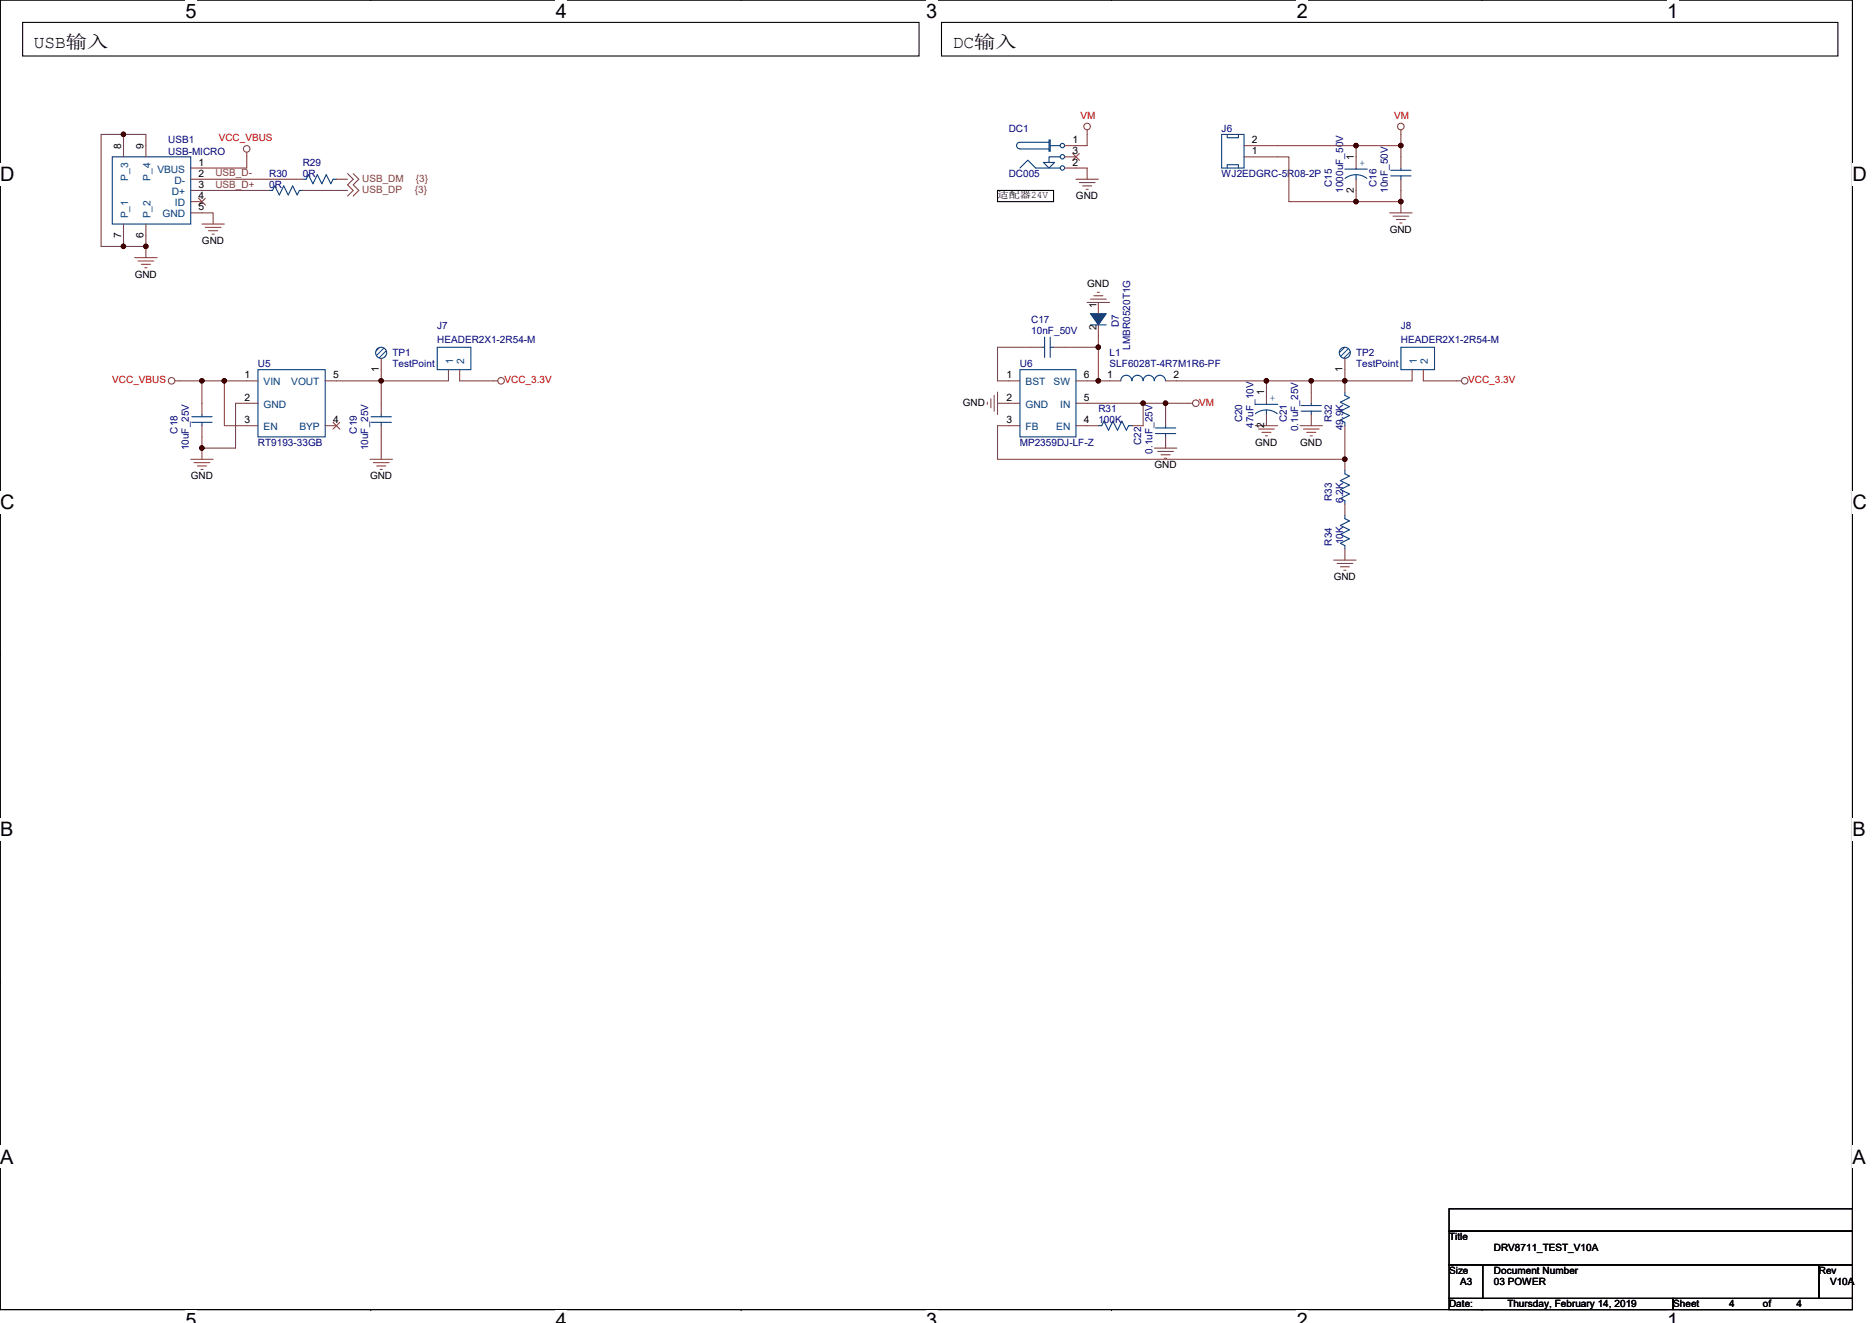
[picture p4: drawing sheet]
<svg xmlns="http://www.w3.org/2000/svg" width="297mm" height="210mm" viewBox="0 0 297 210" stroke-linecap="round" stroke-linejoin="round" font-family="sans-serif">
<path d="M0 0h293.9v207.9h-293.9z" fill="none" stroke="#000" stroke-width=".17"/>
<g fill="#fff">
<path d="M29.4 0h1.8v3.5h-1.8z"/>
<path d="M29.4 207.9h1.8v2h-1.8z"/>
</g>
<path d="M58.8 0h.1M58.8 207.9h.1" fill="none" stroke="#000" stroke-width=".17"/>
<g fill="#fff">
<path d="M88.2 0h1.8v3.5h-1.8z"/>
<path d="M88.2 207.9h1.8v2h-1.8z"/>
</g>
<path d="M117.6 0h.1M117.6 207.9h.1" fill="none" stroke="#000" stroke-width=".17"/>
<g fill="#fff">
<path d="M147 0h1.7v3.5h-1.7z"/>
<path d="M147 207.9h1.7v2h-1.7z"/>
</g>
<path d="M176.4 0h.1M176.4 207.9h.1" fill="none" stroke="#000" stroke-width=".17"/>
<g fill="#fff">
<path d="M205.8 0h1.7v3.5h-1.7z"/>
<path d="M205.8 207.9h1.7v2h-1.7z"/>
</g>
<path d="M235.2 0h.1M235.2 207.9h.1" fill="none" stroke="#000" stroke-width=".17"/>
<g fill="#fff">
<path d="M264.5 0h1.8v3.5h-1.8z"/>
<path d="M264.5 207.9h1.8v2h-1.8z"/>
<path d="M0 26h2.3v3.5h-2.3z"/>
<path d="M293.9 26h2.3v3.5h-2.3z"/>
<path d="M0 77.9h2.3v3.5h-2.3z"/>
<path d="M293.9 77.9h2.3v3.5h-2.3z"/>
</g>
<path d="M0 52h.1M293.9 52h.1" fill="none" stroke="#000" stroke-width=".17"/>
<g fill="#fff">
<path d="M0 129.9h2.1v3.5h-2.1z"/>
<path d="M293.9 129.9h2.1v3.5h-2.1z"/>
</g>
<path d="M0 103.9h.1M293.9 103.9h.1" fill="none" stroke="#000" stroke-width=".17"/>
<g fill="#fff">
<path d="M0 181.9h2.2v3.5h-2.2z"/>
<path d="M293.9 181.9h2.2v3.5h-2.2z"/>
</g>
<path d="M3.6 3.6h142.2v5.3h-142.2zM149.4 3.6h142.2v5.3h-142.2zM158.3 30.2h8.9v1.8h-8.9zM0 155.9h.1M293.9 155.9h.1M229.9 191.9h64v3.5h-64zM229.9 195.4h64v5.3h-64zM229.9 200.7h5.4v5.4h-5.4zM229.9 206.1h35.6v1.8h-35.6zM235.3 200.7h53.3v5.4h-53.3zM265.5 206.1h28.4v1.8h-28.4zM288.6 200.7h5.3v5.4h-5.3z" fill="none" stroke="#000" stroke-width=".17"/>
<g fill="none" stroke="#804040" stroke-width=".17">
<path d="M32 35.6h3.6M32.6 36.1h2.5M33.1 36.6h1.4M33.7 37.2h.3M39.2 24.2v.7M55.2 27.6l.8 .8-.8 .9 .8 .9-.8 .9M56 27.6l.9 .8-.9 .9 .9 .9-.9 .9M170.7 28.4h3.6M171.3 29h2.5M171.8 29.5h1.4M172.3 30.1h.4M172.5 20.6v.7"/>
<path d="M220.5 33.8h3.6M221 34.3h2.5M221.6 34.8h1.4M222.1 35.4h.4M222.3 20.6v.7M21.4 40.9h3.5M21.9 41.4h2.5M22.4 42h1.5M23 42.5h.3M172.5 48h3.6M173 47.5h2.5M173.6 46.9h1.4"/>
<path d="M174.1 46.4h.4M27.8 60.5h.7M30.3 72.9h3.5M30.8 73.4h2.5M31.3 74h1.5M31.9 74.5h.3M58.7 72.9h3.6M59.2 73.4h2.5M59.8 74h1.4M60.3 74.5h.4M78.3 60.5h.7M156.7 63.8v.4"/>
<path d="M157.2 63.3v1.4M157.8 62.8v2.5M158.3 62.2v3.6M174.3 67.6h.1M179.6 67.6h.1M183.2 71.1h3.5M183.7 71.6h2.5M184.2 72.2h1.5M184.8 72.7h.3M188.5 64h.7M199.2 67.6h3.5M199.7 68.1h2.5"/>
<path d="M200.2 68.6h1.5M200.8 69.2h.3M206.3 67.6h3.5M206.8 68.1h2.5M207.3 68.6h1.5M207.9 69.2h.3M231.2 60.5h.7M211.6 88.9h3.6M212.1 89.4h2.5M212.7 90h1.4M213.2 90.5h.4"/>
<circle cx="39.1" cy="23.6" r=".52"/>
<circle cx="172.5" cy="20.1" r=".52"/>
<circle cx="222.3" cy="20.1" r=".52"/>
<circle cx="27.2" cy="60.4" r=".52"/>
<circle cx="79.5" cy="60.4" r=".52"/>
<circle cx="189.7" cy="64" r=".52"/>
<circle cx="232.4" cy="60.4" r=".52"/>
</g>
<path d="M174.3 67.6h.5l.4-.8 .7 1.5 .7-1.5 .7 1.5 .7-1.5 .7 1.5 .4-.7h.5" fill="none" stroke="#003c77" stroke-width=".17"/>
<circle cx="213.4" cy="56" r=".88" fill="#fff"/>
<circle cx="213.4" cy="56" r=".88" fill="#003c77" stroke="#003c77" stroke-width=".17"/>
<g fill="none" stroke="#804040" stroke-width=".17">
<path d="M19.6 35.6v1.7M19.6 23.1v1.8M23.2 35.6v1.7M23.2 23.1v1.8M30.3 26.7h1.7M30.3 28.4h1.7M30.3 30.2h1.7M30.3 32h1.7M30.3 33.8h1.7M42.7 30.2h.1M48 28.4h.1M48 30.2h.1"/>
<path d="M53.4 28.4h.1M168.9 23.1h1.8M168.9 24.9h1.8M168.9 26.7h1.8M197.4 24.9h5.3M197.4 23.1h5.3M213.4 56.9v1.8M224.1 58.7v1.8M225.8 58.7v1.8M60.5 64v1.8M60.5 67.6v1.7M160.1 60.5h1.7"/>
<path d="M160.1 64h1.7M160.1 67.6h1.7M170.7 67.6h1.8M170.7 64h1.8M170.7 60.5h1.8M176.1 60.5h1.7M185 65.8v1.8M185 69.3v1.8M185 60.5h1.7M213.4 74.7h.1M213.4 80h.1M213.4 81.8h.1"/>
<path d="M213.4 87.1h.1"/>
</g>
<g fill="none" stroke="#003c77" stroke-width=".17">
<path d="M17.8 24.9h12.5v10.7h-12.5zM42.7 30.2h.5l.4-.7 .7 1.4 .7-1.4 .7 1.4 .7-1.4 .8 1.4 .3-.7h.5M48 28.4h.6l.3-.7 .8 1.5 .7-1.5 .7 1.5 .7-1.5 .7 1.5 .3-.8h.6M161.8 22.6a.52 .52 0 0 0-.5 .5 .52 .52 0 0 0 .5 .5M161.8 22.6h4.7M161.8 23.6h4.7M161.8 26.7l1.3-1.3 1.2 1.3h3.9M165.6 25.8h1.7l-.8 .9zM166.5 22.2h.1v1.8h-.1zM166.6 23.1h1.6M168.2 24.9h-1.7v.9M193.8 21.3h3.6v5.4h-3.6z"/>
<path d="M194.7 26.7v-.6h1.8v.6M194.7 21.3v.6h1.8v-.6M161.8 58.7h8.9v10.6h-8.9zM222.3 55.1h5.3v3.6h-5.3zM58.9 67h3.2M58.9 66.1h3.2M60.5 65.8v.3M60.5 67v.6M177.8 60.4a.88 .88 0 0 1 .9-.8 .88 .88 0 0 1 .9 .8M179.6 60.4a.88 .88 0 0 1 .9-.8 .88 .88 0 0 1 .9 .8M181.4 60.4a.88 .88 0 0 1 .9-.8 .88 .88 0 0 1 .9 .8M183.2 60.4a.88 .88 0 0 1 .9-.8 .88 .88 0 0 1 .8 .8"/>
<path d="M183.3 68.8h3.3M183.3 67.9h3.3M185 67.6v.3M185 68.8v.5M213.4 74.7v.5l.7 .4-1.4 .7 1.4 .7-1.4 .7 1.4 .7-1.4 .7 .7 .4v.5M213.4 81.8v.5l.7 .4-1.4 .7 1.4 .7-1.4 .7 1.4 .7-1.4 .7 .7 .4v.5"/>
<circle cx="168.6" cy="26.7" r=".35"/>
<circle cx="168.6" cy="23.1" r=".35"/>
<circle cx="168.6" cy="24.9" r=".35"/>
</g>
<path d="M31.5 31.5l1.1 1.1M32.6 31.5l-1.1 1.1M170.2 24.4l1.1 1M171.3 24.4l-1.1 1" fill="none" stroke="#804000" stroke-width=".16"/>
<circle cx="60.5" cy="56" r=".88" fill="#fff"/>
<g fill="#003c77" stroke="#003c77" stroke-width=".17">
<path d="M173 49.8h2.5l-1.2 1.8z" fill-rule="evenodd"/>
<circle cx="60.5" cy="56" r=".88"/>
</g>
<g fill="none" stroke="#804040" stroke-width=".17">
<path d="M19.6 21.3h-3.6v17.8h7.2v1.8M19.6 21.3h3.6v1.8M19.6 21.3v1.8M19.6 37.3v1.8M23.2 37.3v1.8M32 30.2h10.7M32 33.8h1.8v1.8M32 28.4h16M39.2 24.9v1.8h-7.2M48 30.2h7.2M53.4 28.4h1.8M170.7 26.7h1.8v1.7"/>
<path d="M172.5 21.3v1.8h-1.8M202.7 24.9h1.8v7.1h17.8M202.7 23.1h12.5M215.2 28.4v3.6M222.3 23.1v3.6M222.3 28.4v3.6M222.3 32v1.8M222.3 21.3v1.8M222.3 23.1h-7.1v3.6M60.5 56.9v3.6M71.2 58.7v1.8h-10.7M72.9 58.7v1.8h5.4"/>
<path d="M165.4 55.1h-7.1v5.4h1.8M167.2 55.1h7.1M174.3 48v1.8M174.3 51.6v3.5M174.3 55.1v5.4M213.4 58.7v1.8M28.5 60.5h3.5v5.3M32 67.6v3.5M32 71.1v1.8M32 60.5h3.6v7.1h5.3M35.6 60.5h5.3M40.9 64h-3.5v7.1h-5.4"/>
<path d="M51.6 67.6h1.8M51.6 60.5h8.9M60.5 69.3v3.6M60.5 60.5v3.5M158.3 64h1.8M160.1 67.6h-1.8v5.3h55.1M172.5 67.6h1.8M172.5 64h8.9M172.5 60.5h1.8M174.3 60.5h1.8M181.4 64v3.6h-1.8M181.4 64h3.6"/>
<path d="M185 64v1.8M185 64h3.5M186.7 60.5h14.3M201 60.5h7.1M201 60.5v3.5M201 65.8v1.8M208.1 60.5h5.3M208.1 60.5v3.5M208.1 65.8v1.8M213.4 67.6v5.3M213.4 60.5h10.7M213.4 62.2h.1"/>
<path d="M213.4 67.6h.1M213.4 60.5v1.7M213.4 72.9v1.8M225.8 60.5h5.4M213.4 87.1v1.8M213.4 80v1.8"/>
</g>
<g fill="none" stroke="#003c77" stroke-width=".17">
<path d="M213.4 26.8h3.6M213.4 28.3a2.84 2.84 0 0 1 3.5 0M215.2 27.7v.7M215.2 26.7v.1M220.7 27.9h3.2M220.7 27h3.2M222.3 26.7v.3M222.3 27.9v.5M40.9 58.7h10.7v10.6h-10.7zM69.4 55.1h5.3v3.6h-5.3zM165.4 55.1h.4M165.8 53.5v3.2"/>
<path d="M166.6 53.5v3.2M166.6 55.1h.6M173 51.6h2.5M30.4 67h3.3M30.4 66.1h3.3M32 65.8v.3M32 67v.6M199.2 64.2h3.5M199.2 65.7a2.84 2.84 0 0 1 3.5 0M201 65.1v.7M201 64v.2M206.5 65.3h3.2"/>
<path d="M206.5 64.4h3.2M208.1 64v.4M208.1 65.3v.5M213.4 62.2v.6l.7 .3-1.4 .7 1.4 .7-1.4 .8 1.4 .7-1.4 .7 .7 .3v.6"/>
</g>
<path d="M52.8 67l1.1 1.1M53.9 67l-1.1 1.1" fill="none" stroke="#804000" stroke-width=".16"/>
<g fill="#400000" stroke="#400000" stroke-width=".17">
<circle cx="32" cy="60.4" r=".35"/>
<circle cx="35.6" cy="60.4" r=".35"/>
<circle cx="32" cy="71.1" r=".35"/>
<circle cx="60.5" cy="60.4" r=".35"/>
<circle cx="19.6" cy="21.3" r=".35"/>
<circle cx="23.1" cy="39.1" r=".35"/>
<circle cx="19.6" cy="39.1" r=".35"/>
<circle cx="215.2" cy="23.1" r=".35"/>
<circle cx="222.3" cy="23.1" r=".35"/>
<circle cx="215.2" cy="32" r=".35"/>
<circle cx="222.3" cy="32" r=".35"/>
<circle cx="174.3" cy="55.1" r=".35"/>
<circle cx="174.3" cy="60.4" r=".35"/>
<circle cx="208.1" cy="60.4" r=".35"/>
<circle cx="200.9" cy="60.4" r=".35"/>
<circle cx="213.4" cy="60.4" r=".35"/>
<circle cx="184.9" cy="64" r=".35"/>
<circle cx="181.4" cy="64" r=".35"/>
<circle cx="213.4" cy="72.9" r=".35"/>
</g>
<g font-size="3.2">
<text x="29.4" y="2.8">5</text>
<text x="88.2" y="2.8">4</text>
<text x="147" y="2.8">3</text>
<text x="205.8" y="2.8">2</text>
<text x="264.5" y="2.8">1</text>
<text x="0" y="28.8">D</text>
<text x="293.9" y="28.8">D</text>
<text x="0" y="80.8">C</text>
<text x="293.9" y="80.8">C</text>
<text x="0" y="132.7">B</text>
<text x="293.9" y="132.7">B</text>
<text x="0" y="184.7">A</text>
<text x="293.9" y="184.7">A</text>
<text x="29.4" y="210.7">5</text>
<text x="88.2" y="210.7">4</text>
<text x="147" y="210.7">3</text>
<text x="205.8" y="210.7">2</text>
<text x="264.5" y="210.7">1</text>
</g>
<g font-size="2.8">
<text x="5.4" y="7.6">USB输入</text>
<text x="151.2" y="7.6">DC输入</text>
</g>
<g font-size="1.6">
<text x="19.2" y="23.6" transform="rotate(-90 19.2 23.6)">8</text>
<text x="22.8" y="23.6" transform="rotate(-90 22.8 23.6)">9</text>
<text x="170.2" y="22.7">1</text>
<text x="198.6" y="22.7">2</text>
<text x="31.5" y="28.1">2</text>
<text x="31.5" y="29.8">3</text>
<text x="31.5" y="26.3">1</text>
<text x="170.2" y="24.5">3</text>
<text x="170.2" y="26.3">2</text>
<text x="198.6" y="24.5">1</text>
<text x="214.8" y="25.4" transform="rotate(-90 214.8 25.4)">1</text>
<text x="31.5" y="33.4">5</text>
<text x="31.5" y="31.6">4</text>
<text x="158.3" y="31.5">适配器24V</text>
<text x="170.7" y="31.6">GND</text>
<text x="214.8" y="30.6" transform="rotate(-90 214.8 30.6)">2</text>
<text x="19.2" y="37.7" transform="rotate(-90 19.2 37.7)">7</text>
<text x="22.8" y="37.7" transform="rotate(-90 22.8 37.7)">6</text>
<text x="32" y="38.8">GND</text>
<text x="220.5" y="37">GND</text>
<text x="21.4" y="44.1">GND</text>
<text x="172.5" y="45.5">GND</text>
<text x="174" y="52.5" transform="rotate(-90 174 52.5)">2</text>
<text x="174" y="48.9" transform="rotate(-90 174 48.9)">1</text>
<text x="60.1" y="59.1" transform="rotate(-90 60.1 59.1)">1</text>
<text x="213" y="59.1" transform="rotate(-90 213 59.1)">1</text>
<text x="38.8" y="60.1">1</text>
<text x="38.8" y="63.6">2</text>
<text x="52.8" y="60.1">5</text>
<text x="152.8" y="64.4">GND</text>
<text x="159.7" y="60.1">1</text>
<text x="159.7" y="63.6">2</text>
<text x="172" y="63.6">5</text>
<text x="172" y="60.1">6</text>
<text x="175.7" y="60.1">1</text>
<text x="186.2" y="60.1">2</text>
<text x="200.6" y="62.8" transform="rotate(-90 200.6 62.8)">1</text>
<text x="38.8" y="67.2">3</text>
<text x="52.8" y="67.2">4</text>
<text x="159.7" y="67.2">3</text>
<text x="172" y="67.2">4</text>
<text x="199.2" y="70.8">GND</text>
<text x="200.6" y="67.9" transform="rotate(-90 200.6 67.9)">2</text>
<text x="206.3" y="70.8">GND</text>
<text x="30.3" y="76.1">GND</text>
<text x="58.7" y="76.1">GND</text>
<text x="183.2" y="74.3">GND</text>
<text x="211.6" y="92.1">GND</text>
<text x="229.9" y="196.8">Title</text>
<text x="229.9" y="202.2">Size</text>
<text x="231.7" y="203.9">A3</text>
<text x="237" y="203.9">03 POWER</text>
<text x="237" y="198.6">DRV8711_TEST_V10A</text>
<text x="237" y="202.2">Document Number</text>
<text x="288.6" y="202.2">Rev</text>
<text x="290.4" y="203.9">V10A</text>
<text x="229.9" y="207.5">Date:</text>
<text x="239.2" y="207.5">Thursday, February 14, 2019</text>
<text x="265.5" y="207.5">Sheet</text>
<text x="274.4" y="207.5">4</text>
<text x="279.7" y="207.5">of</text>
<text x="285" y="207.5">4</text>
</g>
<g font-size="1.6" fill="#000080">
<text x="26.7" y="22.8">USB1</text>
<text x="160.1" y="21">DC1</text>
<text x="193.8" y="21">J6</text>
<text x="26.7" y="24.5">USB-MICRO</text>
<text x="42.7" y="28.1">R30</text>
<text x="42.7" y="29.9">0R</text>
<text x="48" y="26.3">R29</text>
<text x="48" y="28.1">0R</text>
<text x="160.1" y="28.1">DC005</text>
<text x="193.8" y="28.1">WJ2EDGRC-5R08-2P</text>
<text x="211.3" y="29.7" transform="rotate(-90 211.3 29.7)">C15</text>
<text x="218.4" y="29.7" transform="rotate(-90 218.4 29.7)">C16</text>
<text x="213.1" y="30.6" transform="rotate(-90 213.1 30.6)">1000uF_50V</text>
<text x="220.2" y="30.6" transform="rotate(-90 220.2 30.6)">10nF_50V</text>
<text x="69.4" y="52.3">J7</text>
<text x="163.6" y="51.2">C17</text>
<text x="163.6" y="53">10nF_50V</text>
<text x="177.5" y="51.9" transform="rotate(-90 177.5 51.9)">D7</text>
<text x="222.3" y="52.3">J8</text>
<text x="40.9" y="58.3">U5</text>
<text x="62.3" y="56.5">TP1</text>
<text x="62.3" y="58.3">TestPoint</text>
<text x="69.4" y="54.4">HEADER2X1-2R54-M</text>
<text x="161.8" y="58.3">U6</text>
<text x="176.1" y="56.5">L1</text>
<text x="176.1" y="58.3">SLF6028T-4R7M1R6-PF</text>
<text x="179.3" y="55.5" transform="rotate(-90 179.3 55.5)">LMBR0520T1G</text>
<text x="215.2" y="56.5">TP2</text>
<text x="215.2" y="58.3">TestPoint</text>
<text x="222.3" y="54.4">HEADER2X1-2R54-M</text>
<text x="174.3" y="65.4">R31</text>
<text x="28.2" y="68.8" transform="rotate(-90 28.2 68.8)">C18</text>
<text x="30" y="71.5" transform="rotate(-90 30 71.5)">10uF_25V</text>
<text x="40.9" y="70.8">RT9193-33GB</text>
<text x="56.6" y="68.8" transform="rotate(-90 56.6 68.8)">C19</text>
<text x="58.4" y="71.5" transform="rotate(-90 58.4 71.5)">10uF_25V</text>
<text x="161.8" y="70.8">MP2359DJ-LF-Z</text>
<text x="174.3" y="67.2">100K</text>
<text x="181.1" y="70.6" transform="rotate(-90 181.1 70.6)">C22</text>
<text x="197.1" y="67" transform="rotate(-90 197.1 67)">C20</text>
<text x="198.9" y="67.9" transform="rotate(-90 198.9 67.9)">47uF_10V</text>
<text x="204.2" y="67" transform="rotate(-90 204.2 67)">C21</text>
<text x="206" y="68.5" transform="rotate(-90 206 68.5)">0.1uF_25V</text>
<text x="211.3" y="67" transform="rotate(-90 211.3 67)">R32</text>
<text x="213.1" y="68.3" transform="rotate(-90 213.1 68.3)">49.9K</text>
<text x="182.9" y="72" transform="rotate(-90 182.9 72)">0.1uF_25V</text>
<text x="211.3" y="79.5" transform="rotate(-90 211.3 79.5)">R33</text>
<text x="213.1" y="79.8" transform="rotate(-90 213.1 79.8)">6.2K</text>
<text x="211.3" y="86.6" transform="rotate(-90 211.3 86.6)">R34</text>
<text x="213.1" y="86.4" transform="rotate(-90 213.1 86.4)">10K</text>
</g>
<g font-size="1.6" fill="#f00">
<text x="34.7" y="22.4">VCC_VBUS</text>
<text x="171.4" y="18.8">VM</text>
<text x="221.2" y="18.8">VM</text>
<text x="17.8" y="60.8">VCC_VBUS</text>
<text x="80" y="60.8">VCC_3.3V</text>
<text x="190.3" y="64.4">VM</text>
<text x="233" y="60.8">VCC_3.3V</text>
</g>
<g font-size="1.6" fill="#004080">
<text x="20.3" y="28.7" transform="rotate(-90 20.3 28.7)">P_3</text>
<text x="23.9" y="28.7" transform="rotate(-90 23.9 28.7)">P_4</text>
<text x="25" y="27.4">VBUS</text>
<text x="27.7" y="29.2">D-</text>
<text x="20.3" y="34.7" transform="rotate(-90 20.3 34.7)">P_1</text>
<text x="23.9" y="34.7" transform="rotate(-90 23.9 34.7)">P_2</text>
<text x="25.8" y="34.5">GND</text>
<text x="27.3" y="30.9">D+</text>
<text x="27.8" y="32.7">ID</text>
<text x="71.9" y="57.8" transform="rotate(-90 71.9 57.8)">1</text>
<text x="73.7" y="57.8" transform="rotate(-90 73.7 57.8)">2</text>
<text x="224.8" y="57.8" transform="rotate(-90 224.8 57.8)">1</text>
<text x="226.6" y="57.8" transform="rotate(-90 226.6 57.8)">2</text>
<text x="41.8" y="61.2">VIN</text>
<text x="41.8" y="64.7">GND</text>
<text x="46.2" y="61.2">VOUT</text>
<text x="162.7" y="61.2">BST</text>
<text x="162.7" y="64.7">GND</text>
<text x="167.2" y="61.2">SW</text>
<text x="168.2" y="64.7">IN</text>
<text x="41.8" y="68.3">EN</text>
<text x="47.5" y="68.3">BYP</text>
<text x="162.7" y="68.3">FB</text>
<text x="167.6" y="68.3">EN</text>
</g>
<g font-size="1.6" fill="#804040">
<text x="34.2" y="28">USB_D-</text>
<text x="34.2" y="29.8">USB_D+</text>
<text x="57.5" y="28.8">USB_DM</text>
<text x="66" y="28.8">{3}</text>
<text x="57.5" y="30.6">USB_DP</text>
<text x="65.8" y="30.6">{3}</text>
</g>
<g font-size="1.6" fill="#003c77">
<text x="215.7" y="26.3">+</text>
<text x="201.5" y="63.6">+</text>
</g>
</svg>
